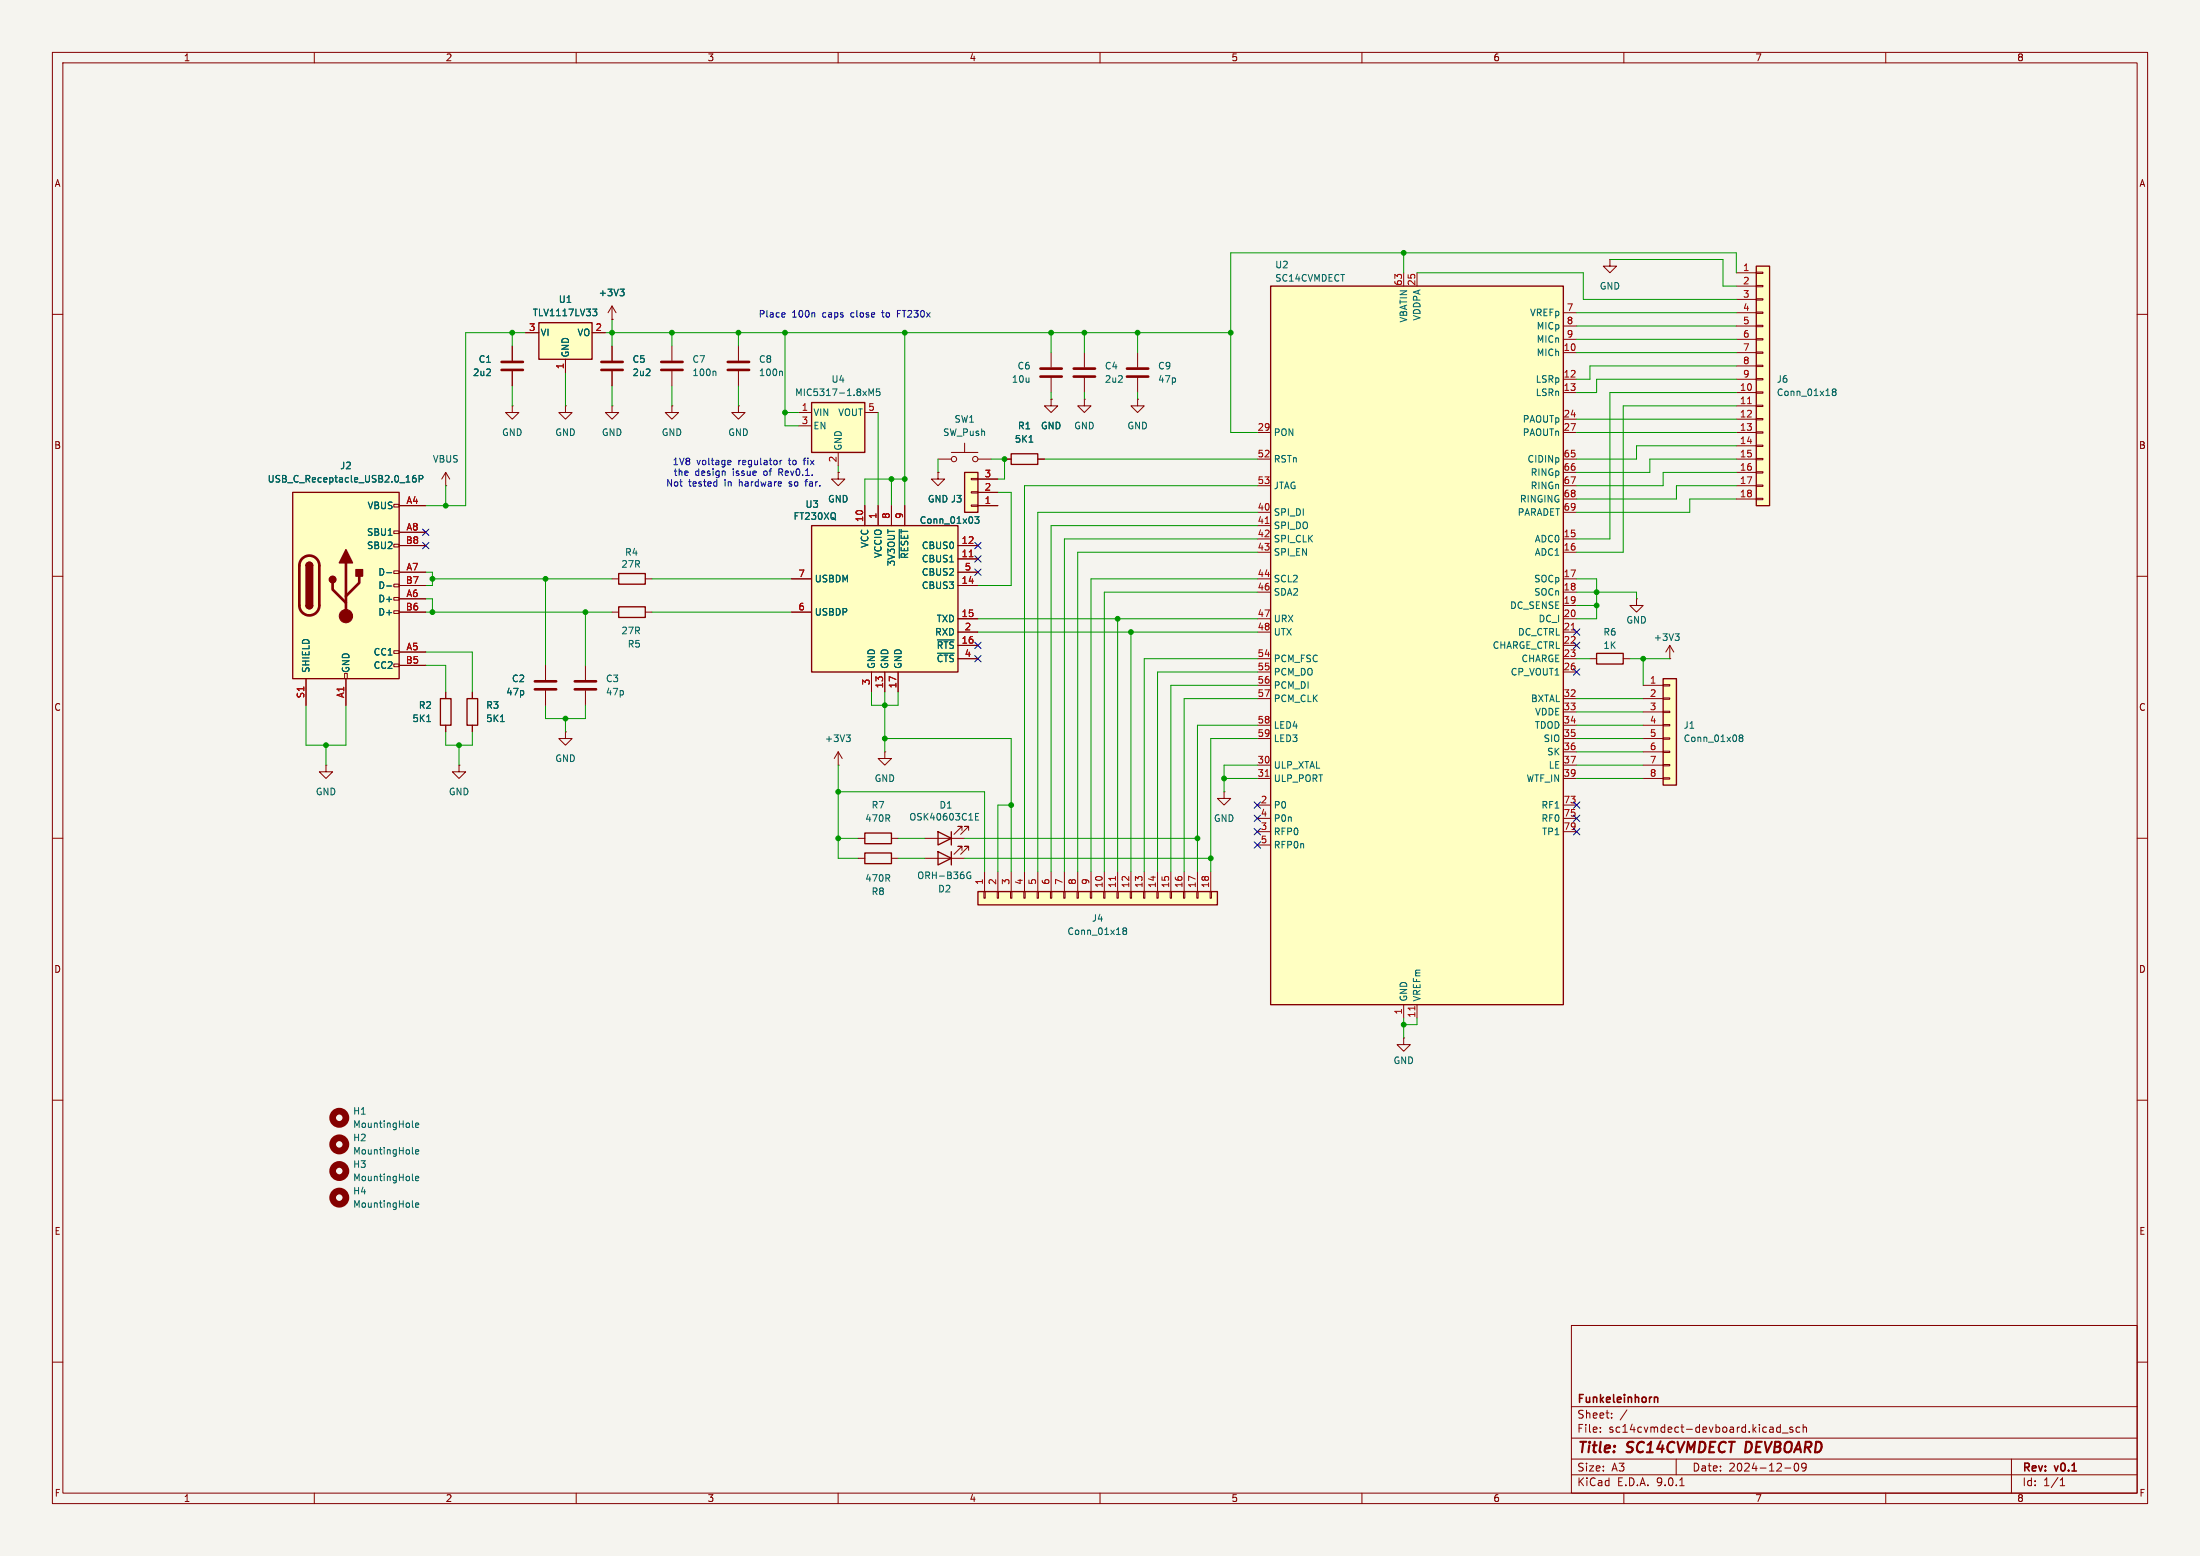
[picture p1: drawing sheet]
<svg xmlns="http://www.w3.org/2000/svg" width="420mm" height="297mm" viewBox="0 0 420 297" stroke-linecap="round" stroke-linejoin="round" font-family="sans-serif">
<path d="M0 0h420v297h-420z" fill="#f5f4ef" stroke="#f5f4ef" stroke-width=".19"/>
<g fill="none" stroke="#840000" stroke-width=".19">
<path d="M10 10h400v277h-400zM12 12h396v273h-396zM60 10v2M110 10v2M160 10v2M210 10v2M260 10v2M310 10v2M360 10v2M10 60h2M408 60h2M10 110h2"/>
<path d="M408 110h2M10 160h2M408 160h2M10 210h2M408 210h2M300 253h108v32h-108zM10 260h2M300 278.5h108M300 274.5h108M300 268.5h108M305.5 273.2v.2M305.5 272.5v.1"/>
<path d="M307.7 270.5v.2M307.7 269.8v.1M310.6 269.1l-1.3 1.9M320 278.5v3M339.9 271.9v1.5M339.9 272.5l-.5-.1-.2 .3 .1 .6h.6M340.2 273.5h1.2M342.2 272.5l-.3-.1-.2 .2v.2l.5 .2v.3h-.5M342.7 279.4l.2-.1a.8 .8 0 0 1 .5 .7 .8 .8 0 0 1-.5 .8l-.2-.2-.2-.4zM343.6 272.5l-.4-.1-.3 .3 .1 .6h.6M344.2 272.5l.2-.1 .4 .1 .1 .9M344.2 271.9v1.5"/>
<path d="M344.8 279.9l-.3 .3h-.3l-.3-.3 .2-.5 .4-.1 .2 .1a.99 .99 0 0 1-.3 1.4h-.3M384 278.5v6.5M408 260h2M60 285v2M110 285v2M160 285v2M210 285v2M260 285v2M300 281.5h108M310 285v2M320.7 283.6h.8M340.7 280.2h1.2"/>
<path d="M360 285v2M393.3 283.6h.9M393.3 282.5l.4-.4v1.5"/>
</g>
<path d="M333.4 275.2l-.3 2h.5" fill="none" stroke="#840000" stroke-width=".4"/>
<path d="M315.9 266.8h.5l.1 .9" fill="none" stroke="#840000" stroke-width=".3"/>
<path d="M154.9 100.3h28v28h-28z" fill="#ffffc2"/>
<path d="M154.9 100.3h28v28h-28zM304.8 124.7h5.1v2h-5.1z" fill="none" stroke="#840000" stroke-width=".25"/>
<g fill="none" stroke="#840000" stroke-width=".19">
<path d="M141 77.5v1.2h1.2l-1.2 1.3-1.3-1.3h1.3M141 77.5h.1M141 66v2.8M141 70.9v2.8M85.1 92.7h.1M85.1 90.2l-.8 1.2M85.1 90.2l.8 1.2M85.1 90.2v2.5M165.1 96.5v3.8M167.6 96.5v3.8M170.2 96.5v3.8M172.7 96.5v3.8"/>
<path d="M151.1 110.5h3.8M151.1 116.8h3.8M182.9 104.1h3.8M182.9 106.7h3.8M182.9 109.2h3.8M182.9 111.8h3.8M182.9 118.1h3.8M166.4 128.3v3.8M168.9 128.3v3.8M171.4 128.3v3.8M182.9 120.7h3.8M182.9 123.2h3.8"/>
<path d="M182.9 125.7h3.8M303.5 125.7h1.3M309.9 125.7h1.2M318.8 125.7h.1M318.8 123.2l-.8 1.3M318.8 123.2l.7 1.3M318.8 123.2v2.5M160 146.1h.1M160 143.5l-.7 1.3M160 143.5l.8 1.3M160 143.5v2.6M168.9 143.5v1.3h1.3l-1.3 1.3-1.3-1.3h1.3"/>
<path d="M168.9 143.5h.1"/>
</g>
<path d="M149.2 70.9l.2 .1v.7M171.7 101.1v5.5M179 122.1h3.1M179 124.7h3.1M319.8 121h.8l-.5 .5M320.3 121.5l.3 .2v.3l-.3 .2M161.5 140.3h.8l-.4 .5M162.1 140.8l.2 .2v.3l-.2 .2" fill="none" stroke="#006464" stroke-width=".19"/>
<path d="M185 106.3h.8" fill="none" stroke="#a90000" stroke-width=".19"/>
<path d="M138.9 69.1h4.1M138.9 70.6h4.1" fill="none" stroke="#840000" stroke-width=".51"/>
<path d="M55.9 94h20.3v35.5h-20.3z" fill="#ffffc2"/>
<g fill="none" stroke="#840000" stroke-width=".19">
<path d="M97.8 77.5v1.2h1.3l-1.3 1.3-1.3-1.3h1.3M97.8 77.5h.1M97.8 66v2.8M97.8 70.9v2.8M128.3 77.5v1.2h1.2l-1.2 1.3-1.3-1.3h1.3M128.3 77.5h.1M75.2 96.3h1v.5h-1zM76.2 96.5h5.1M179.1 90.2v1.2h1.2l-1.2 1.3-1.3-1.3h1.3M179.1 90.2h.1M75.2 101.3h1v.6h-1zM75.2 103.9h1v.5h-1z"/>
<path d="M75.2 109h1v.5h-1zM75.2 111.5h1v.5h-1zM75.2 114h1v.6h-1zM75.2 116.6h1v.5h-1zM76.2 101.6h5.1M76.2 104.1h5.1M76.2 109.2h5.1M76.2 111.8h5.1M76.2 114.3h5.1M76.2 116.8h5.1M58.4 129.5v5.1M65.8 128.5h.5v1h-.5z"/>
<path d="M66 129.5v5.1M75.2 124.2h1v.5h-1zM75.2 126.7h1v.6h-1zM76.2 124.5h5.1M76.2 127h5.1M183.6 158.5v-.8h-.7h.7l-1.5 1.6M184.9 158.5v-.8h-.8h.8l-1.5 1.6M233.7 151.1v1.3h1.2l-1.2 1.3-1.3-1.3h1.3M233.7 151.1h.1M163.8 163.8h1.3M163.8 160h1.3M170.2 163.8h1.2"/>
<path d="M170.2 160h1.2M176.5 163.8h7.6M176.5 160h7.6M183.6 162.3v-.8h-.7h.7l-1.5 1.6M184.9 162.3v-.8h-.8h.8l-1.5 1.6"/>
</g>
<path d="M55.9 94h20.3v35.5h-20.3zM58.4 108a.64 .64 0 0 1 .7-.7 .64 .64 0 0 1 .6 .7M58.4 115.6a.64 .64 0 0 0 .7 .6 .64 .64 0 0 0 .6-.6M165.1 159h5.1v2h-5.1zM179.1 158.8l2.5 1.2-2.5 1.3zM181.6 158.8v2.5M165.1 162.8h5.1v2h-5.1zM179.1 162.6l2.5 1.2-2.5 1.3zM181.6 162.6v2.5" fill="none" stroke="#840000" stroke-width=".25"/>
<path d="M95.8 69.1h4M95.8 70.6h4M57.7 106.6a1.9 1.9 0 0 1 2.1-.4 1.9 1.9 0 0 1 1.2 1.8v7.6a1.91 1.91 0 0 1-1.9 1.9 1.91 1.91 0 0 1-2-1.9l.1-7.8 .1-.6zM63.5 111.3v1.2l2.5 2.6M66 107.4v10.2M68.6 110v1.3l-2.6 2.5" fill="none" stroke="#840000" stroke-width=".51"/>
<g fill="#840000" stroke="#840000" stroke-width=".25">
<path d="M58.4 108h1.3v7.6h-1.3z"/>
<path d="M58.6 107.5a.64 .64 0 0 1 .7-.1 .64 .64 0 0 1 .4 .6h-1.3z"/>
<path d="M58.4 115.6h1.3a.64 .64 0 0 1-.6 .6 .64 .64 0 0 1-.7-.6z"/>
<path d="M66 104.9l1.3 2.5h-2.5z"/>
<path d="M67.9 108.7h1.3v1.3h-1.3z"/>
<circle cx="63.5" cy="110.6" r=".63"/>
</g>
<circle cx="66" cy="117.6" r="1.27" fill="#840000" stroke="#840000" stroke-width=".19"/>
<path d="M79.3 90.7l-.3 .1a.86 .86 0 0 0 0 1.2l.4-.1 .1-.4-.3-.3-.3 .1-.2 .2M80 91.4h.6l.1-.2v-.3l-.7-.2v1.3M73.8 109.3h1M73.8 111.9h1M186.2 155.9h.5M186.8 155.3h-.6v1.2h.6M185.3 166.5a.59 .59 0 0 0-.8 .6 .59 .59 0 0 0 .8 .6v-.5h-.2" fill="none" stroke="#006464" stroke-width=".19"/>
<path d="M184.1 90.2h2.6v7.6h-2.6z" fill="#ffffc2"/>
<path d="M184.1 90.2h2.6v7.6h-2.6z" fill="none" stroke="#840000" stroke-width=".25"/>
<path d="M185.4 96.4h1.3v.2h-1.3zM185.4 93.9h1.3v.2h-1.3zM185.4 91.3h1.3v.3h-1.3zM186.7 96.5h3.8M186.7 94h3.8M186.7 91.4h3.8" fill="none" stroke="#840000" stroke-width=".19"/>
<path d="M186.1 98.6h.8l-.4 .5 .3 .1v.6l-.2 .1-.5-.1" fill="none" stroke="#006464" stroke-width=".19"/>
<path d="M317.5 129.5h2.5v20.4h-2.5z" fill="#ffffc2"/>
<path d="M317.5 129.5h2.5v20.4h-2.5z" fill="none" stroke="#840000" stroke-width=".25"/>
<g fill="none" stroke="#840000" stroke-width=".19">
<path d="M313.7 130.8h3.8M313.7 133.4h3.8M313.7 135.9h3.8M313.7 138.4h3.8M317.5 130.7h1.3v.2h-1.3zM317.5 133.2h1.3v.3h-1.3zM317.5 135.8h1.3v.2h-1.3zM317.5 138.3h1.3v.3h-1.3zM313.7 141h3.8M313.7 143.5h3.8M313.7 146.1h3.8M313.7 148.6h3.8"/>
<path d="M317.5 140.8h1.3v.3h-1.3zM317.5 143.4h1.3v.2h-1.3zM317.5 145.9h1.3v.3h-1.3zM317.5 148.5h1.3v.2h-1.3zM268 198.1v1.3h1.2l-1.2 1.3-1.3-1.3h1.3M268 198.1h.1"/>
</g>
<path d="M332.2 140.8l-.2-.2 .2-.3h.3l.2 .2-.2 .3M332.2 140.8l-.2 .3 .1 .3 .1 .1h.4l.1-.2v-.2l-.2-.3M332.2 140.8h.3" fill="none" stroke="#006464" stroke-width=".19"/>
<path d="M186.7 170.2h45.7v2.5h-45.7z" fill="#ffffc2"/>
<path d="M186.7 170.2h45.7v2.5h-45.7z" fill="none" stroke="#840000" stroke-width=".25"/>
<g fill="none" stroke="#840000" stroke-width=".19">
<path d="M160 90.2v1.2h1.3l-1.3 1.3-1.3-1.3h1.3M160 90.2h.1M187.8 170.2h.3v1.3h-.3zM188 166.4v3.8M190.4 170.2h.2v1.3h-.2zM190.5 166.4v3.8M192.9 170.2h.3v1.3h-.3zM193 166.4v3.8M195.5 170.2h.2v1.3h-.2zM195.6 166.4v3.8M198 170.2h.2v1.3h-.2zM198.1 166.4v3.8"/>
<path d="M200.5 170.2h.3v1.3h-.3zM200.7 166.4v3.8M203.1 170.2h.2v1.3h-.2zM203.2 166.4v3.8M205.6 170.2h.3v1.3h-.3zM205.7 166.4v3.8M208.2 170.2h.2v1.3h-.2zM208.3 166.4v3.8M210.7 170.2h.2v1.3h-.2zM210.8 166.4v3.8M213.2 170.2h.3v1.3h-.3zM213.4 166.4v3.8"/>
<path d="M215.8 170.2h.2v1.3h-.2zM215.9 166.4v3.8M218.3 170.2h.3v1.3h-.3zM218.4 166.4v3.8M220.9 170.2h.2v1.3h-.2zM221 166.4v3.8M223.4 170.2h.2v1.3h-.2zM223.5 166.4v3.8M225.9 170.2h.3v1.3h-.3zM226.1 166.4v3.8M228.5 170.2h.2v1.3h-.2zM228.6 166.4v3.8"/>
<path d="M231 170.2h.3v1.3h-.3zM231.1 166.4v3.8"/>
</g>
<path d="M212.9 167.3v.7" fill="none" stroke="#a90000" stroke-width=".19"/>
<path d="M214.6 177.7l-.2-.3 .2-.3h.2l.3 .3-.3 .3M214.6 177.7l-.2 .2v.4l.2 .1 .4-.1 .1-.2v-.2l-.3-.2M214.6 177.7h.2" fill="none" stroke="#006464" stroke-width=".19"/>
<path d="M154.9 76.8h10.2v9.6h-10.2z" fill="#ffffc2"/>
<path d="M154.9 76.8h10.2v9.6h-10.2z" fill="none" stroke="#840000" stroke-width=".25"/>
<path d="M116.8 77.5v1.2h1.3l-1.3 1.3-1.2-1.3h1.2M116.8 77.5h.1M152.4 78.7h2.5M165.1 78.7h2.5M152.4 81.3h2.5M160 86.4v2.5" fill="none" stroke="#840000" stroke-width=".19"/>
<path d="M165.9 75.5v-1.3l.4 .9 .4-.9v1.3M167.9 74.2h-.6v.6l.2-.1 .4 .1 .1 .2-.1 .4-.1 .1-.5-.1" fill="none" stroke="#006464" stroke-width=".19"/>
<path d="M102.9 61.6h10.1v7h-10.1z" fill="#ffffc2"/>
<path d="M102.9 61.6h10.1v7h-10.1zM118.1 109.5h5.1v2h-5.1zM118.1 115.8h5.1v2.1h-5.1z" fill="none" stroke="#840000" stroke-width=".25"/>
<g fill="none" stroke="#840000" stroke-width=".19">
<path d="M116.8 58.4l-.7 1.3M116.8 58.4l.8 1.3M116.8 58.4v2.6M100.3 63.5h2.6M107.9 77.5v1.2h1.3l-1.3 1.3-1.2-1.3h1.2M107.9 77.5h.1M107.9 68.6v2.5M113 63.5h2.6M116.8 61h.1M116.8 66v2.8M116.8 70.9v2.8M116.8 110.5h1.3"/>
<path d="M116.8 116.8h1.3M123.2 110.5h1.3M123.2 116.8h1.3M312.4 114.3v1.3h1.3l-1.3 1.2-1.3-1.2h1.3M312.4 114.3h.1M104.1 127v2.8M104.1 131.8v2.8M111.8 127v2.8M111.8 131.8v2.8"/>
</g>
<path d="M113.2 59h.7l-.4 .5 .4 .1v.4l-.2 .3h-.4M118.4 55.2h.7l-.4 .5M118.9 55.7l.2 .2v.3l-.2 .3M78.7 230.3l.2 .1M79.3 230l.6-.1v-.2l-.4-.1-.2 .2 .1 .6h.5" fill="none" stroke="#006464" stroke-width=".19"/>
<circle cx="64.8" cy="228.6" r="1.27" fill="none" stroke="#840000" stroke-width="1.3"/>
<path d="M114.8 69.1h4.1M114.8 70.6h4.1M102.1 130h4.1M102.1 131.6h4.1M109.7 130h4.1M109.7 131.6h4.1" fill="none" stroke="#840000" stroke-width=".51"/>
<path d="M335.3 50.8h2.5v45.7h-2.5z" fill="#ffffc2"/>
<path d="M335.3 50.8h2.5v45.7h-2.5zM193 86.6h5.1v2h-5.1z" fill="none" stroke="#840000" stroke-width=".25"/>
<g fill="none" stroke="#840000" stroke-width=".19">
<path d="M307.3 49.5v1.3h1.3l-1.3 1.3-1.2-1.3h1.2M307.3 49.5h.1M331.5 52.1h3.8M331.5 54.6h3.8M331.5 57.2h3.8M331.5 59.7h3.8M335.3 51.9h1.2v.3h-1.2zM335.3 54.5h1.2v.2h-1.2zM335.3 57h1.2v.3h-1.2zM335.3 59.6h1.2v.2h-1.2zM128.3 66v2.8M128.3 70.9v2.8"/>
<path d="M200.7 76.2v1.3h-1.3l1.3 1.2 1.2-1.2h-1.2M200.7 76.2h.1M200.7 67.3v2.8M200.7 72.1v2.8M331.5 62.2h3.8M331.5 64.8h3.8M331.5 67.3h3.8M331.5 69.9h3.8M331.5 72.4h3.8M331.5 74.9h3.8M331.5 77.5h3.8M335.3 62.1h1.2v.3h-1.2z"/>
<path d="M335.3 64.6h1.2v.3h-1.2zM335.3 67.2h1.2v.2h-1.2zM335.3 69.7h1.2v.3h-1.2zM335.3 72.3h1.2v.2h-1.2zM335.3 74.8h1.2v.3h-1.2zM335.3 77.3h1.2v.3h-1.2zM335.3 79.9h1.2v.2h-1.2zM191.8 87.6h1.2M198.1 87.6h1.3M331.5 80h3.8M331.5 82.6h3.8M331.5 85.1h3.8"/>
<path d="M331.5 87.6h3.8M331.5 90.2h3.8M331.5 92.7h3.8M331.5 95.3h3.8M335.3 82.4h1.2v.3h-1.2zM335.3 85h1.2v.2h-1.2zM335.3 87.5h1.2v.3h-1.2zM335.3 90h1.2v.3h-1.2zM335.3 92.6h1.2v.2h-1.2zM335.3 95.1h1.2v.3h-1.2zM87.6 146.1v1.2h1.3l-1.3 1.3-1.2-1.3h1.2M87.6 146.1h.1"/>
</g>
<path d="M333.6 77.1h.7" fill="none" stroke="#a90000" stroke-width=".19"/>
<path d="M136.5 70.9l.2 .1v.7M350 74.8l-.2-.3 .2-.3h.3l.2 .3-.2 .3M350 74.8l-.2 .2v.4l.2 .1 .4-.1 .1-.1v-.3l-.2-.2M350 74.8h.3M196.5 84.4h.7M79.3 219.9l.6-.2v-.2l-.4-.1-.2 .2 .1 .6h.5M78.7 220.1l.2 .2" fill="none" stroke="#006464" stroke-width=".19"/>
<path d="M126.2 69.1h4.1M126.2 70.6h4.1M198.6 70.4h4.1M198.6 71.9h4.1" fill="none" stroke="#840000" stroke-width=".51"/>
<circle cx="64.8" cy="218.4" r="1.27" fill="none" stroke="#840000" stroke-width="1.3"/>
<path d="M242.6 54.6h55.8v137.2h-55.8z" fill="#ffffc2"/>
<path d="M242.6 54.6h55.8v137.2h-55.8zM84.1 133.4h2v5h-2zM89.2 133.4h2v5h-2z" fill="none" stroke="#840000" stroke-width=".25"/>
<g fill="none" stroke="#840000" stroke-width=".19">
<path d="M268 52.1v2.5M270.5 52.1v2.5M298.4 59.7h2.6M97.8 66v2.8M97.8 70.9v2.8M100.3 63.5h2.6M107.9 68.6v2.5M113 63.5h2.6M116.8 61h.1M116.8 66v2.8M116.8 70.9v2.8M200.7 76.2h.1"/>
<path d="M207 76.2v1.3h1.3l-1.3 1.2-1.3-1.2h1.3M207 76.2h.1M207 67.3v2.8M207 72.1v2.8M217.2 76.2v1.3h1.2l-1.2 1.2-1.3-1.2h1.3M217.2 76.2h.1M217.2 67.3v2.8M217.2 72.1v2.8M298.4 62.2h2.6M298.4 64.8h2.6M298.4 67.3h2.6M298.4 72.4h2.6"/>
<path d="M298.4 74.9h2.6M76.2 96.5h5.1M160 90.2h.1M165.1 96.5v3.8M167.6 96.5v3.8M170.2 96.5v3.8M172.7 96.5v3.8M179.1 90.2h.1M179.1 87.6h2.5M181.6 86.4h5.1M184.1 84.6v1.8M186.7 87.6h2.5"/>
<path d="M186.7 96.5h3.8M186.7 94h3.8M186.7 91.4h3.8M191.8 87.6h1.2M198.1 87.6h1.3M240 82.6h2.6M240 87.6h2.6M240 92.7h2.6M240 97.8h2.6M298.4 82.6h2.6M298.4 87.6h2.6M298.4 92.7h2.6"/>
<path d="M298.4 97.8h2.6M298.4 80h2.6M298.4 90.2h2.6M298.4 95.3h2.6M76.2 101.6h5.1M76.2 104.1h5.1M76.2 109.2h5.1M76.2 111.8h5.1M76.2 114.3h5.1M76.2 116.8h5.1M151.1 110.5h3.8M151.1 116.8h3.8"/>
<path d="M182.9 118.1h3.8M182.9 104.1h3.8M182.9 109.2h3.8M182.9 111.8h3.8M182.9 106.7h3.8M240 100.3h2.6M240 102.9h2.6M240 105.4h2.6M240 110.5h2.6M240 113h2.6M240 118.1h2.6M298.4 102.9h2.6"/>
<path d="M298.4 105.4h2.6M298.4 110.5h2.6M298.4 113h2.6M298.4 118.1h2.6M298.4 115.6h2.6M58.4 129.5v5.1M66 129.5v5.1M76.2 124.5h5.1M76.2 127h5.1M85.1 132.1v1.3M85.1 138.4v1.3M90.2 132.1v1.3"/>
<path d="M90.2 138.4v1.3M104.1 127v2.8M104.1 131.8v2.8M107.9 139.7v1.3h1.3l-1.3 1.2-1.2-1.2h1.2M107.9 139.7h.1M166.4 128.3v3.8M168.9 128.3v3.8M171.4 128.3v3.8M182.9 120.7h3.8M182.9 125.7h3.8M182.9 123.2h3.8M240 120.7h2.6"/>
<path d="M240 125.7h2.6M240 128.3h2.6M240 130.8h2.6M240 133.4h2.6M240 138.4h2.6M298.4 120.7h2.6M298.4 125.7h2.6M298.4 128.3h2.6M298.4 133.4h2.6M298.4 138.4h2.6M298.4 123.2h2.6M298.4 135.9h2.6"/>
<path d="M62.2 146.1v1.2h1.3l-1.3 1.3-1.2-1.3h1.2M62.2 146.1h.1M240 141h2.6M240 146.1h2.6M240 148.6h2.6M240 153.7h2.6M240 156.2h2.6M240 158.8h2.6M298.4 141h2.6M298.4 146.1h2.6M298.4 148.6h2.6M298.4 153.7h2.6"/>
<path d="M298.4 156.2h2.6M298.4 158.8h2.6M298.4 143.5h2.6M240 161.3h2.6M268 191.8v2.5M270.5 191.8v2.5"/>
<circle cx="182.1" cy="87.6" r=".51"/>
<circle cx="186.2" cy="87.6" r=".51"/>
</g>
<path d="M241.5 99.9h.8M185 106.3h.8M300 120.2h.7M241.5 148.2h.8M270.1 192.1v.7" fill="none" stroke="#a90000" stroke-width=".19"/>
<g fill="none" stroke="#840000" stroke-width="1.3">
<circle cx="64.8" cy="213.4" r="1.27"/>
<circle cx="64.8" cy="223.5" r="1.27"/>
</g>
<g fill="none" stroke="#006464" stroke-width=".19">
<path d="M113.2 59h.7l-.4 .5 .4 .1v.4l-.2 .3h-.4M118.4 55.2h.7l-.4 .5M118.9 55.7l.2 .2v.3l-.2 .3M79.3 90.7l-.3 .1a.86 .86 0 0 0 0 1.2l.4-.1 .1-.4-.3-.3-.3 .1-.2 .2M80 91.4h.6l.1-.2v-.3l-.7-.2v1.3M186.1 98.6h.8l-.4 .5 .3 .1v.6l-.2 .1-.5-.1M196.5 84.4h.7M73.8 109.3h1M73.8 111.9h1M171.7 101.1v5.5M81.5 137.7h.7M95.5 137.7h.8"/>
<path d="M179 122.1h3.1M179 124.7h3.1M78.7 215l.2 .2M79.3 214.8l.6-.1v-.3h-.4l-.2 .1 .1 .6h.5M78.7 225.2l.2 .2M79.3 224.9l.6-.1v-.2l-.4-.1-.2 .2 .1 .6h.5"/>
</g>
<path d="M205 70.4h4M205 71.9h4M215.1 70.4h4.1M215.1 71.9h4.1" fill="none" stroke="#840000" stroke-width=".51"/>
<g fill="none" stroke="#009600" stroke-width=".19">
<path d="M268 48.3v3.8M270.5 52.1h31.8v5.1h29.2M301 59.7h30.5M307.3 49.5h21.6v5.1h2.6M331.5 52.1v-3.8h-96.6v34.3h5.1M97.8 63.5v2.5M97.8 73.7v3.8M100.3 63.5h-11.4v33h-7.6M107.9 71.1v6.4M115.6 63.5h119.3M116.8 61v5M116.8 73.7v3.8"/>
<path d="M128.3 63.5v2.5M128.3 73.7v3.8M141 63.5v2.5M141 73.7v3.8M149.9 63.5v17.8h2.5M149.9 78.7h2.5M167.6 78.7v17.8M172.7 63.5v33M200.7 63.5v3.8M200.7 74.9v1.3M207 63.5v3.8M207 74.9v1.3"/>
<path d="M217.2 63.5v3.8M217.2 74.9v1.3M301 64.8h30.5M301 62.2h30.5M301 67.3h30.5M331.5 77.5h-21.6v27.9h-8.9M331.5 74.9h-24.2v28h-6.3M331.5 72.4h-26.7v2.5h-3.8M331.5 69.9h-28v2.5h-2.5M85.1 92.7v3.8M160 88.9v1.3M170.2 91.4v5.1"/>
<path d="M172.7 91.4h-7.6v5.1M179.1 87.6v2.6M189.2 87.6h2.6v3.8h-1.3M190.5 94h2.5v17.8h-6.3M199.4 87.6h40.6M240 97.8h-41.9v68.6M240 92.7h-44.4v73.7M301 82.6h30.5M301 80h30.5M331.5 95.3h-8.9v2.5h-21.6M331.5 90.2h-14v2.5h-16.5M331.5 92.7h-11.5v2.6h-19"/>
<path d="M331.5 85.1h-19.1v2.5h-11.4M331.5 87.6h-16.5v2.6h-14M81.3 109.2h1.2v2.6h-1.2M81.3 114.3h1.2v2.5M81.3 116.8h35.5M82.5 110.5h34.3M104.1 110.5v16.5M111.8 116.8v10.2M124.5 110.5h26.6M124.5 116.8h26.6M186.7 118.1h53.3M213.4 118.1v48.3"/>
<path d="M240 110.5h-31.7v55.9M240 113h-29.2v53.4M240 100.3h-39.3v66.1M240 105.4h-34.3v61M240 102.9h-36.8v63.5M301 110.5h3.8v7.6h-3.8M301 113h11.4v1.3M301 115.6h3.8M58.4 134.6v7.6h7.6v-7.6M81.3 127h3.8v5.1M81.3 124.5h8.9v7.6M85.1 139.7v2.5h5.1v-2.5"/>
<path d="M104.1 134.6v2.6h7.7v-2.6M107.9 137.2v2.5M166.4 132.1v2.5h5v-2.5M168.9 132.1v11.4M186.7 120.7h53.3M215.9 120.7v45.7M240 125.7h-21.6v40.7M240 128.3h-19v38.1M240 138.4h-11.4v28M240 130.8h-16.5v35.6M240 133.4h-13.9v33M301 125.7h2.5"/>
<path d="M301 133.4h12.7M301 138.4h12.7M301 135.9h12.7M311.1 125.7h7.7M313.7 125.7v5.1M62.2 142.2v3.9M87.6 142.2v3.9M160 146.1v17.7h3.8M160 151.1h28v15.3M168.9 141h24.1v25.4M193 153.7h-2.5v12.7M233.7 148.6h6.3"/>
<path d="M240 141h-8.9v25.4M240 146.1h-6.3v5M301 141h12.7M301 146.1h12.7M301 148.6h12.7M301 143.5h12.7M160 160h3.8M171.4 163.8h5.1M171.4 160h5.1M184.1 163.8h47M184.1 160h44.5M268 194.3v3.8"/>
<path d="M270.5 194.3v1.3h-2.5"/>
</g>
<g fill="none" stroke="#000084" stroke-width=".19">
<path d="M80.7 101l1.2 1.2M80.7 103.5l1.2 1.2M81.9 101l-1.2 1.2M81.9 103.5l-1.2 1.2M186.1 108.6l1.2 1.2M186.1 103.5l1.2 1.2M186.1 106.1l1.2 1.2M187.3 108.6l-1.2 1.2M187.3 103.5l-1.2 1.2M187.3 106.1l-1.2 1.2M186.1 125.1l1.2 1.2M186.1 122.6l1.2 1.2"/>
<path d="M187.3 125.1l-1.2 1.2M187.3 122.6l-1.2 1.2M300.4 127.7l1.2 1.2M300.4 120l1.2 1.3M300.4 122.6l1.2 1.2M301.6 127.7l-1.2 1.2M301.6 120l-1.2 1.3M301.6 122.6l-1.2 1.2M239.4 158.1l1.2 1.3M239.4 155.6l1.2 1.2M239.4 153.1l1.2 1.2M240.6 158.1l-1.2 1.3"/>
<path d="M240.6 155.6l-1.2 1.2M240.6 153.1l-1.2 1.2M300.4 153.1l1.2 1.2M300.4 155.6l1.2 1.2M300.4 158.1l1.2 1.3M301.6 153.1l-1.2 1.2M301.6 155.6l-1.2 1.2M301.6 158.1l-1.2 1.3M239.4 160.7l1.2 1.2M240.6 160.7l-1.2 1.2"/>
</g>
<g fill="none" stroke="#0000c2" stroke-width=".19">
<path d="M149.7 59.7l.2 .3-.6 .1M171.3 59.9h.5M171.9 59.3h-.6v1.2M149.8 60.5h-.1M136.8 91.5v1.3M136.8 92.7l-.1 .1M138.4 90v.8M139.1 87.9h.4v.3l-.6 .1M139.5 88.6l-.4 .1M148.9 87.9v.8M149.3 87.9l-.4 .2M153.7 92h.4"/>
<path d="M153.9 91.6l-.1 1.2"/>
</g>
<g fill="#009600" stroke="#009600" stroke-width=".19">
<circle cx="172.7" cy="91.4" r=".46"/>
<circle cx="200.7" cy="63.5" r=".46"/>
<circle cx="217.2" cy="63.5" r=".46"/>
<circle cx="207" cy="63.5" r=".46"/>
<circle cx="191.8" cy="87.6" r=".46"/>
<circle cx="193" cy="153.7" r=".46"/>
<circle cx="313.7" cy="125.7" r=".46"/>
<circle cx="215.9" cy="120.7" r=".46"/>
<circle cx="233.7" cy="148.6" r=".46"/>
<circle cx="268" cy="195.6" r=".46"/>
<circle cx="228.6" cy="160" r=".46"/>
<circle cx="231.1" cy="163.8" r=".46"/>
<circle cx="304.8" cy="113" r=".46"/>
<circle cx="268" cy="48.3" r=".46"/>
<circle cx="234.9" cy="63.5" r=".46"/>
<circle cx="304.8" cy="115.6" r=".46"/>
<circle cx="213.4" cy="118.1" r=".46"/>
<circle cx="104.1" cy="110.5" r=".46"/>
<circle cx="82.5" cy="110.5" r=".46"/>
<circle cx="85.1" cy="96.5" r=".46"/>
<circle cx="97.8" cy="63.5" r=".46"/>
<circle cx="128.3" cy="63.5" r=".46"/>
<circle cx="141" cy="63.5" r=".46"/>
<circle cx="149.9" cy="63.5" r=".46"/>
<circle cx="172.7" cy="63.5" r=".46"/>
<circle cx="149.9" cy="78.7" r=".46"/>
<circle cx="116.8" cy="63.5" r=".46"/>
<circle cx="170.2" cy="91.4" r=".46"/>
<circle cx="168.9" cy="141" r=".46"/>
<circle cx="160" cy="151.1" r=".46"/>
<circle cx="160" cy="160" r=".46"/>
<circle cx="168.9" cy="134.6" r=".46"/>
<circle cx="111.8" cy="116.8" r=".46"/>
<circle cx="82.5" cy="116.8" r=".46"/>
<circle cx="62.2" cy="142.2" r=".46"/>
<circle cx="87.6" cy="142.2" r=".46"/>
<circle cx="107.9" cy="137.2" r=".46"/>
</g>
<g font-size="2.8" fill="#840000">
<text x="301" y="277.9">Title:</text>
<text x="310.6" y="277.9">SC14CVMDECT</text>
<text x="334" y="277.9">DEVBOARD</text>
</g>
<g font-size="2.1" fill="#840000">
<text x="301" y="268.2">Funkeleinhorn</text>
<text x="301" y="273.7">File:</text>
<text x="301" y="271">Sheet:</text>
<text x="307.1" y="273.7">sc14cvmdect-devboard.kicad_sch</text>
<text x="301" y="281.1">Size:</text>
<text x="307.6" y="281.1">A3</text>
<text x="323" y="281.1">Date:</text>
<text x="330" y="281.1">2024-12-09</text>
<text x="386" y="281.3">Rev:</text>
<text x="392.4" y="281.3">v0.1</text>
<text x="301" y="283.9">KiCad</text>
<text x="308.7" y="283.9">E.D.A.</text>
<text x="316.3" y="283.9">9.0.1</text>
<text x="386" y="283.9">Id:</text>
<text x="390.1" y="283.9">1/1</text>
</g>
<g font-size="1.8" fill="#840000">
<text x="35" y="11.9">1</text>
<text x="85" y="11.9">2</text>
<text x="135" y="11.9">3</text>
<text x="185" y="11.9">4</text>
<text x="235" y="11.9">5</text>
<text x="285" y="11.9">6</text>
<text x="335" y="11.9">7</text>
<text x="385" y="11.9">8</text>
<text x="10.3" y="35.9">A</text>
<text x="408.3" y="35.9">A</text>
<text x="10.3" y="85.9">B</text>
<text x="408.2" y="85.9">B</text>
<text x="10.3" y="135.9">C</text>
<text x="408.2" y="135.9">C</text>
<text x="10.3" y="185.9">D</text>
<text x="408.2" y="185.9">D</text>
<text x="10.3" y="235.9">E</text>
<text x="408.3" y="235.9">E</text>
<text x="10.3" y="285.9">F</text>
<text x="35" y="286.9">1</text>
<text x="85" y="286.9">2</text>
<text x="135" y="286.9">3</text>
<text x="185" y="286.9">4</text>
<text x="235" y="286.9">5</text>
<text x="285" y="286.9">6</text>
<text x="335" y="286.9">7</text>
<text x="385" y="286.9">8</text>
<text x="408.3" y="285.9">F</text>
</g>
<g font-size="1.8" fill="#006464">
<text x="243.3" y="53.9">SC14CVMDECT</text>
<text x="243.3" y="51.4">U2</text>
<text x="106.6" y="58">U1</text>
<text x="114.2" y="56.7">+3V3</text>
<text x="305.3" y="55.5">GND</text>
<text x="101.6" y="60.6">TLV1117LV33</text>
<text x="103.1" y="64.4">VI</text>
<text x="110.2" y="64.4">VO</text>
<text x="268.8" y="61.7" transform="rotate(-90 268.8 61.7)">VBATIN</text>
<text x="271.4" y="61.3" transform="rotate(-90 271.4 61.3)">VDDPA</text>
<text x="292" y="60.6">VREFp</text>
<text x="293.3" y="63.1">MICp</text>
<text x="293.3" y="65.6">MICn</text>
<text x="90.2" y="72">2u2</text>
<text x="91.3" y="69.4">C1</text>
<text x="108.8" y="68.3" transform="rotate(-90 108.8 68.3)">GND</text>
<text x="120.7" y="69.4">C5</text>
<text x="120.7" y="72">2u2</text>
<text x="132.1" y="69.4">C7</text>
<text x="132.1" y="72">100n</text>
<text x="144.8" y="69.4">C8</text>
<text x="144.8" y="72">100n</text>
<text x="194.2" y="70.7">C6</text>
<text x="210.8" y="70.7">C4</text>
<text x="221" y="70.7">C9</text>
<text x="293.3" y="68.2">MICh</text>
<text x="151.7" y="75.8">MIC5317-1.8xM5</text>
<text x="158.6" y="73.3">U4</text>
<text x="193.1" y="73.3">10u</text>
<text x="210.8" y="73.3">2u2</text>
<text x="221" y="73.3">47p</text>
<text x="293.1" y="73.3">LSRp</text>
<text x="293.1" y="75.8">LSRn</text>
<text x="339.1" y="73.3">J6</text>
<text x="339.1" y="75.8">Conn_01x18</text>
<text x="95.8" y="83.4">GND</text>
<text x="105.9" y="83.4">GND</text>
<text x="114.8" y="83.4">GND</text>
<text x="126.2" y="83.4">GND</text>
<text x="138.9" y="83.4">GND</text>
<text x="155.2" y="79.6">VIN</text>
<text x="155.2" y="82.1">EN</text>
<text x="159.9" y="79.6">VOUT</text>
<text x="179.9" y="83.4">SW_Push</text>
<text x="182.1" y="80.9">SW1</text>
<text x="194.2" y="82.1">R1</text>
<text x="198.6" y="82.1">GND</text>
<text x="205" y="82.1">GND</text>
<text x="215.1" y="82.1">GND</text>
<text x="243.1" y="83.4">PON</text>
<text x="290.6" y="80.9">PAOUTp</text>
<text x="290.6" y="83.4">PAOUTn</text>
<text x="64.8" y="89.8">J2</text>
<text x="82.5" y="88.5">VBUS</text>
<text x="160.9" y="86.1" transform="rotate(-90 160.9 86.1)">GND</text>
<text x="193.6" y="84.7">5K1</text>
<text x="243.1" y="88.5">RSTn</text>
<text x="291.5" y="88.5">CIDINp</text>
<text x="51" y="92.3">USB_C_Receptacle_USB2.0_16P</text>
<text x="243.1" y="93.6">JTAG</text>
<text x="292.1" y="91">RINGp</text>
<text x="292.1" y="93.6">RINGn</text>
<text x="70.1" y="97.4">VBUS</text>
<text x="151.4" y="99.4">FT230XQ</text>
<text x="153.7" y="97.1">U3</text>
<text x="158" y="96.1">GND</text>
<text x="175.5" y="100.2">Conn_01x03</text>
<text x="177" y="96.1">GND J3</text>
<text x="243.1" y="98.7">SPI_DI</text>
<text x="243.1" y="101.2">SPI_DO</text>
<text x="289.6" y="98.7">PARADET</text>
<text x="290.1" y="96.1">RINGING</text>
<text x="70" y="102.5">SBU1</text>
<text x="70" y="105">SBU2</text>
<text x="119.2" y="106.3">R4</text>
<text x="166" y="104.7" transform="rotate(-90 166 104.7)">VCC</text>
<text x="168.5" y="106.6" transform="rotate(-90 168.5 106.6)">VCCIO</text>
<text x="173.6" y="106.8" transform="rotate(-90 173.6 106.8)">~{RESET}</text>
<text x="175.9" y="105">CBUS0</text>
<text x="175.9" y="107.5">CBUS1</text>
<text x="243.1" y="103.7">SPI_CLK</text>
<text x="243.1" y="106.3">SPI_EN</text>
<text x="292.9" y="103.7">ADC0</text>
<text x="292.9" y="106.3">ADC1</text>
<text x="72.1" y="110.1">D-</text>
<text x="72.1" y="112.6">D-</text>
<text x="118.5" y="108.6">27R</text>
<text x="155.4" y="111.4">USBDM</text>
<text x="171" y="108.2" transform="rotate(-90 171 108.2)">3V3OUT</text>
<text x="175.9" y="110.1">CBUS2</text>
<text x="175.9" y="112.6">CBUS3</text>
<text x="243.1" y="111.4">SCL2</text>
<text x="243.1" y="113.9">SDA2</text>
<text x="292.8" y="111.4">SOCp</text>
<text x="292.8" y="113.9">SOCn</text>
<text x="72.1" y="115.2">D+</text>
<text x="72.1" y="117.7">D+</text>
<text x="155.4" y="117.7">USBDP</text>
<text x="178.7" y="119">TXD</text>
<text x="243.1" y="119">URX</text>
<text x="288.2" y="116.4">DC_SENSE</text>
<text x="293.6" y="119">DC_I</text>
<text x="310.4" y="119.2">GND</text>
<text x="71.2" y="125.3">CC1</text>
<text x="118.5" y="121.3">27R</text>
<text x="119.7" y="123.8">R5</text>
<text x="178.4" y="121.5">RXD</text>
<text x="178.7" y="124.1">~{RTS}</text>
<text x="243.1" y="121.5">UTX</text>
<text x="284.9" y="124.1">CHARGE_CTRL</text>
<text x="289.7" y="121.5">DC_CTRL</text>
<text x="306" y="121.5">R6</text>
<text x="306" y="124.1">1K</text>
<text x="315.6" y="122.5">+3V3</text>
<text x="59.3" y="128.5" transform="rotate(-90 59.3 128.5)">SHIELD</text>
<text x="66.9" y="128.5" transform="rotate(-90 66.9 128.5)">GND</text>
<text x="71.2" y="127.9">CC2</text>
<text x="97.6" y="130.4">C2</text>
<text x="115.6" y="130.4">C3</text>
<text x="167.2" y="127.8" transform="rotate(-90 167.2 127.8)">GND</text>
<text x="169.8" y="127.8" transform="rotate(-90 169.8 127.8)">GND</text>
<text x="172.3" y="127.8" transform="rotate(-90 172.3 127.8)">GND</text>
<text x="178.7" y="126.6">~{CTS}</text>
<text x="243.1" y="126.6">PCM_FSC</text>
<text x="243.1" y="129.1">PCM_DO</text>
<text x="243.1" y="131.7">PCM_DI</text>
<text x="288.3" y="129.1">CP_VOUT1</text>
<text x="290.4" y="126.6">CHARGE</text>
<text x="79.9" y="135.5">R2</text>
<text x="92.7" y="135.5">R3</text>
<text x="96.5" y="132.9">47p</text>
<text x="115.6" y="132.9">47p</text>
<text x="243.1" y="134.2">PCM_CLK</text>
<text x="292.2" y="134.2">BXTAL</text>
<text x="293" y="136.8">VDDE</text>
<text x="78.6" y="138">5K1</text>
<text x="92.7" y="138">5K1</text>
<text x="157.4" y="141.8">+3V3</text>
<text x="243.1" y="139.3">LED4</text>
<text x="243.1" y="141.8">LED3</text>
<text x="292.9" y="139.3">TDOD</text>
<text x="294.6" y="141.8">SIO</text>
<text x="321.3" y="139.3">J1</text>
<text x="321.3" y="141.8">Conn_01x08</text>
<text x="105.9" y="145.6">GND</text>
<text x="166.9" y="149.5">GND</text>
<text x="243.1" y="146.9">ULP_XTAL</text>
<text x="243.1" y="149.5">ULP_PORT</text>
<text x="291.3" y="149.5">WTF_IN</text>
<text x="295.3" y="144.4">SK</text>
<text x="295.6" y="146.9">LE</text>
<text x="60.2" y="152">GND</text>
<text x="85.6" y="152">GND</text>
<text x="166.3" y="154.5">R7</text>
<text x="179.3" y="154.5">D1</text>
<text x="243.1" y="154.5">P0</text>
<text x="294.2" y="154.5">RF1</text>
<text x="165.1" y="157.1">470R</text>
<text x="173.5" y="156.8">OSK40603C1E</text>
<text x="231.6" y="157.1">GND</text>
<text x="243.1" y="157.1">P0n</text>
<text x="243.1" y="159.6">RFP0</text>
<text x="294.2" y="157.1">RF0</text>
<text x="294.3" y="159.6">TP1</text>
<text x="175" y="168">ORH-B36G</text>
<text x="243.1" y="162.2">RFP0n</text>
<text x="165.1" y="168.5">470R</text>
<text x="166.3" y="171">R8</text>
<text x="179" y="170.5">D2</text>
<text x="203.7" y="178.7">Conn_01x18</text>
<text x="208.4" y="176.1">J4</text>
<text x="268.8" y="191.3" transform="rotate(-90 268.8 191.3)">GND</text>
<text x="271.4" y="191.3" transform="rotate(-90 271.4 191.3)">VREFm</text>
<text x="265.9" y="203.3">GND</text>
<text x="67.3" y="213">H1</text>
<text x="67.3" y="215.5">MountingHole</text>
<text x="67.3" y="218">H2</text>
<text x="67.3" y="220.6">MountingHole</text>
<text x="67.3" y="223.1">H3</text>
<text x="67.3" y="225.7">MountingHole</text>
<text x="67.3" y="228.2">H4</text>
<text x="67.3" y="230.7">MountingHole</text>
</g>
<g font-size="1.8" fill="#a90000">
<text x="332.7" y="51.8">1</text>
<text x="267.7" y="54.7" transform="rotate(-90 267.7 54.7)">63</text>
<text x="270.3" y="54.7" transform="rotate(-90 270.3 54.7)">25</text>
<text x="299" y="59.4">7</text>
<text x="332.7" y="54.4">2</text>
<text x="332.7" y="56.9">3</text>
<text x="332.7" y="59.4">4</text>
<text x="100.9" y="63.2">3</text>
<text x="113.6" y="63.2">2</text>
<text x="299" y="62">8</text>
<text x="299" y="64.5">9</text>
<text x="332.7" y="62">5</text>
<text x="332.7" y="64.5">6</text>
<text x="107.7" y="70.6" transform="rotate(-90 107.7 70.6)">1</text>
<text x="298.4" y="67.1">10</text>
<text x="332.7" y="67.1">7</text>
<text x="332.7" y="69.6">8</text>
<text x="298.4" y="72.1">12</text>
<text x="298.4" y="74.7">13</text>
<text x="332.1" y="74.7">10</text>
<text x="332.1" y="77.2">11</text>
<text x="332.7" y="72.1">9</text>
<text x="153" y="78.5">1</text>
<text x="153" y="81">3</text>
<text x="165.7" y="78.5">5</text>
<text x="240" y="82.3">29</text>
<text x="298.4" y="79.8">24</text>
<text x="298.4" y="82.3">27</text>
<text x="332.1" y="79.8">12</text>
<text x="332.1" y="82.3">13</text>
<text x="159.8" y="88.3" transform="rotate(-90 159.8 88.3)">2</text>
<text x="240" y="87.4">52</text>
<text x="298.4" y="87.4">65</text>
<text x="298.4" y="89.9">66</text>
<text x="332.1" y="84.8">14</text>
<text x="332.1" y="87.4">15</text>
<text x="332.1" y="89.9">16</text>
<text x="187.9" y="93.7">2</text>
<text x="187.9" y="91.2">3</text>
<text x="240" y="92.5">53</text>
<text x="298.4" y="92.5">67</text>
<text x="298.4" y="95">68</text>
<text x="332.1" y="92.5">17</text>
<text x="332.1" y="95">18</text>
<text x="77.5" y="96.3">A4</text>
<text x="77.5" y="101.3">A8</text>
<text x="164.8" y="99.7" transform="rotate(-90 164.8 99.7)">10</text>
<text x="167.4" y="99.1" transform="rotate(-90 167.4 99.1)">1</text>
<text x="169.9" y="99.1" transform="rotate(-90 169.9 99.1)">8</text>
<text x="172.5" y="99.1" transform="rotate(-90 172.5 99.1)">9</text>
<text x="187.9" y="96.3">1</text>
<text x="240" y="97.5">40</text>
<text x="240" y="100.1">41</text>
<text x="298.4" y="97.5">69</text>
<text x="77.4" y="103.9">B8</text>
<text x="183.5" y="103.9">12</text>
<text x="183.5" y="106.4">11</text>
<text x="240" y="102.6">42</text>
<text x="240" y="105.2">43</text>
<text x="298.4" y="102.6">15</text>
<text x="298.4" y="105.2">16</text>
<text x="77.4" y="111.5">B7</text>
<text x="77.5" y="109">A7</text>
<text x="152.3" y="110.2">7</text>
<text x="183.5" y="111.5">14</text>
<text x="184.1" y="109">5</text>
<text x="240" y="110.2">44</text>
<text x="240" y="112.8">46</text>
<text x="298.4" y="110.2">17</text>
<text x="298.4" y="112.8">18</text>
<text x="77.4" y="116.6">B6</text>
<text x="77.5" y="114">A6</text>
<text x="152.3" y="116.6">6</text>
<text x="183.5" y="117.9">15</text>
<text x="240" y="117.9">47</text>
<text x="298.4" y="115.3">19</text>
<text x="298.4" y="117.9">20</text>
<text x="77.5" y="124.2">A5</text>
<text x="183.5" y="122.9">16</text>
<text x="184.1" y="120.4">2</text>
<text x="184.1" y="125.5">4</text>
<text x="240" y="120.4">48</text>
<text x="240" y="125.5">54</text>
<text x="298.4" y="120.4">21</text>
<text x="298.4" y="122.9">22</text>
<text x="298.4" y="125.5">23</text>
<text x="77.4" y="126.7">B5</text>
<text x="166.1" y="130.9" transform="rotate(-90 166.1 130.9)">3</text>
<text x="168.7" y="131.5" transform="rotate(-90 168.7 131.5)">13</text>
<text x="171.2" y="131.5" transform="rotate(-90 171.2 131.5)">17</text>
<text x="240" y="128">55</text>
<text x="240" y="130.6">56</text>
<text x="298.4" y="128">26</text>
<text x="314.9" y="130.6">1</text>
<text x="58.2" y="133.4" transform="rotate(-90 58.2 133.4)">S1</text>
<text x="65.8" y="133.3" transform="rotate(-90 65.8 133.3)">A1</text>
<text x="240" y="133.1">57</text>
<text x="298.4" y="133.1">32</text>
<text x="298.4" y="135.6">33</text>
<text x="314.9" y="133.1">2</text>
<text x="314.9" y="135.6">3</text>
<text x="240" y="138.2">58</text>
<text x="240" y="140.7">59</text>
<text x="298.4" y="138.2">34</text>
<text x="298.4" y="140.7">35</text>
<text x="298.4" y="143.3">36</text>
<text x="314.9" y="138.2">4</text>
<text x="314.9" y="140.7">5</text>
<text x="314.9" y="143.3">6</text>
<text x="240" y="145.8">30</text>
<text x="240" y="148.3">31</text>
<text x="298.4" y="145.8">37</text>
<text x="298.4" y="148.3">39</text>
<text x="314.9" y="145.8">7</text>
<text x="314.9" y="148.3">8</text>
<text x="240.6" y="153.4">2</text>
<text x="240.6" y="156">4</text>
<text x="298.4" y="153.4">73</text>
<text x="298.4" y="156">75</text>
<text x="240.6" y="158.5">3</text>
<text x="240.6" y="161">5</text>
<text x="298.4" y="158.5">79</text>
<text x="187.7" y="169" transform="rotate(-90 187.7 169)">1</text>
<text x="190.2" y="169" transform="rotate(-90 190.2 169)">2</text>
<text x="192.8" y="169" transform="rotate(-90 192.8 169)">3</text>
<text x="195.3" y="169" transform="rotate(-90 195.3 169)">4</text>
<text x="197.9" y="169" transform="rotate(-90 197.9 169)">5</text>
<text x="200.4" y="169" transform="rotate(-90 200.4 169)">6</text>
<text x="202.9" y="169" transform="rotate(-90 202.9 169)">7</text>
<text x="205.5" y="169" transform="rotate(-90 205.5 169)">8</text>
<text x="208" y="169" transform="rotate(-90 208 169)">9</text>
<text x="210.6" y="169.6" transform="rotate(-90 210.6 169.6)">10</text>
<text x="213.1" y="169.6" transform="rotate(-90 213.1 169.6)">11</text>
<text x="215.6" y="169.6" transform="rotate(-90 215.6 169.6)">12</text>
<text x="218.2" y="169.6" transform="rotate(-90 218.2 169.6)">13</text>
<text x="220.7" y="169.6" transform="rotate(-90 220.7 169.6)">14</text>
<text x="223.3" y="169.6" transform="rotate(-90 223.3 169.6)">15</text>
<text x="225.8" y="169.6" transform="rotate(-90 225.8 169.6)">16</text>
<text x="228.3" y="169.6" transform="rotate(-90 228.3 169.6)">17</text>
<text x="230.9" y="169.6" transform="rotate(-90 230.9 169.6)">18</text>
<text x="267.7" y="193.7" transform="rotate(-90 267.7 193.7)">1</text>
<text x="270.3" y="194.4" transform="rotate(-90 270.3 194.4)">11</text>
</g>
<g font-size="1.8" fill="#0000c2">
<text x="144.7" y="60.8">Place</text>
<text x="151.2" y="60.8">100n</text>
<text x="157.1" y="60.8">caps</text>
<text x="162.7" y="60.8">close</text>
<text x="168.9" y="60.8">to</text>
<text x="171.9" y="60.8">FT230x</text>
<text x="128.3" y="89">1V8</text>
<text x="133" y="89">voltage</text>
<text x="141.1" y="89">regulator</text>
<text x="150.9" y="89">to</text>
<text x="153.9" y="89">fix</text>
<text x="127.1" y="93.1">Not</text>
<text x="128.5" y="91">the</text>
<text x="131.4" y="93.1">tested</text>
<text x="132.7" y="91">design</text>
<text x="138.4" y="93.1">in</text>
<text x="140" y="91">issue</text>
<text x="141.3" y="93.1">hardware</text>
<text x="146.1" y="91">of</text>
<text x="149.1" y="91">Rev0.1.</text>
<text x="151.1" y="93.1">so</text>
<text x="154.5" y="93.1">far.</text>
</g>
</svg>
